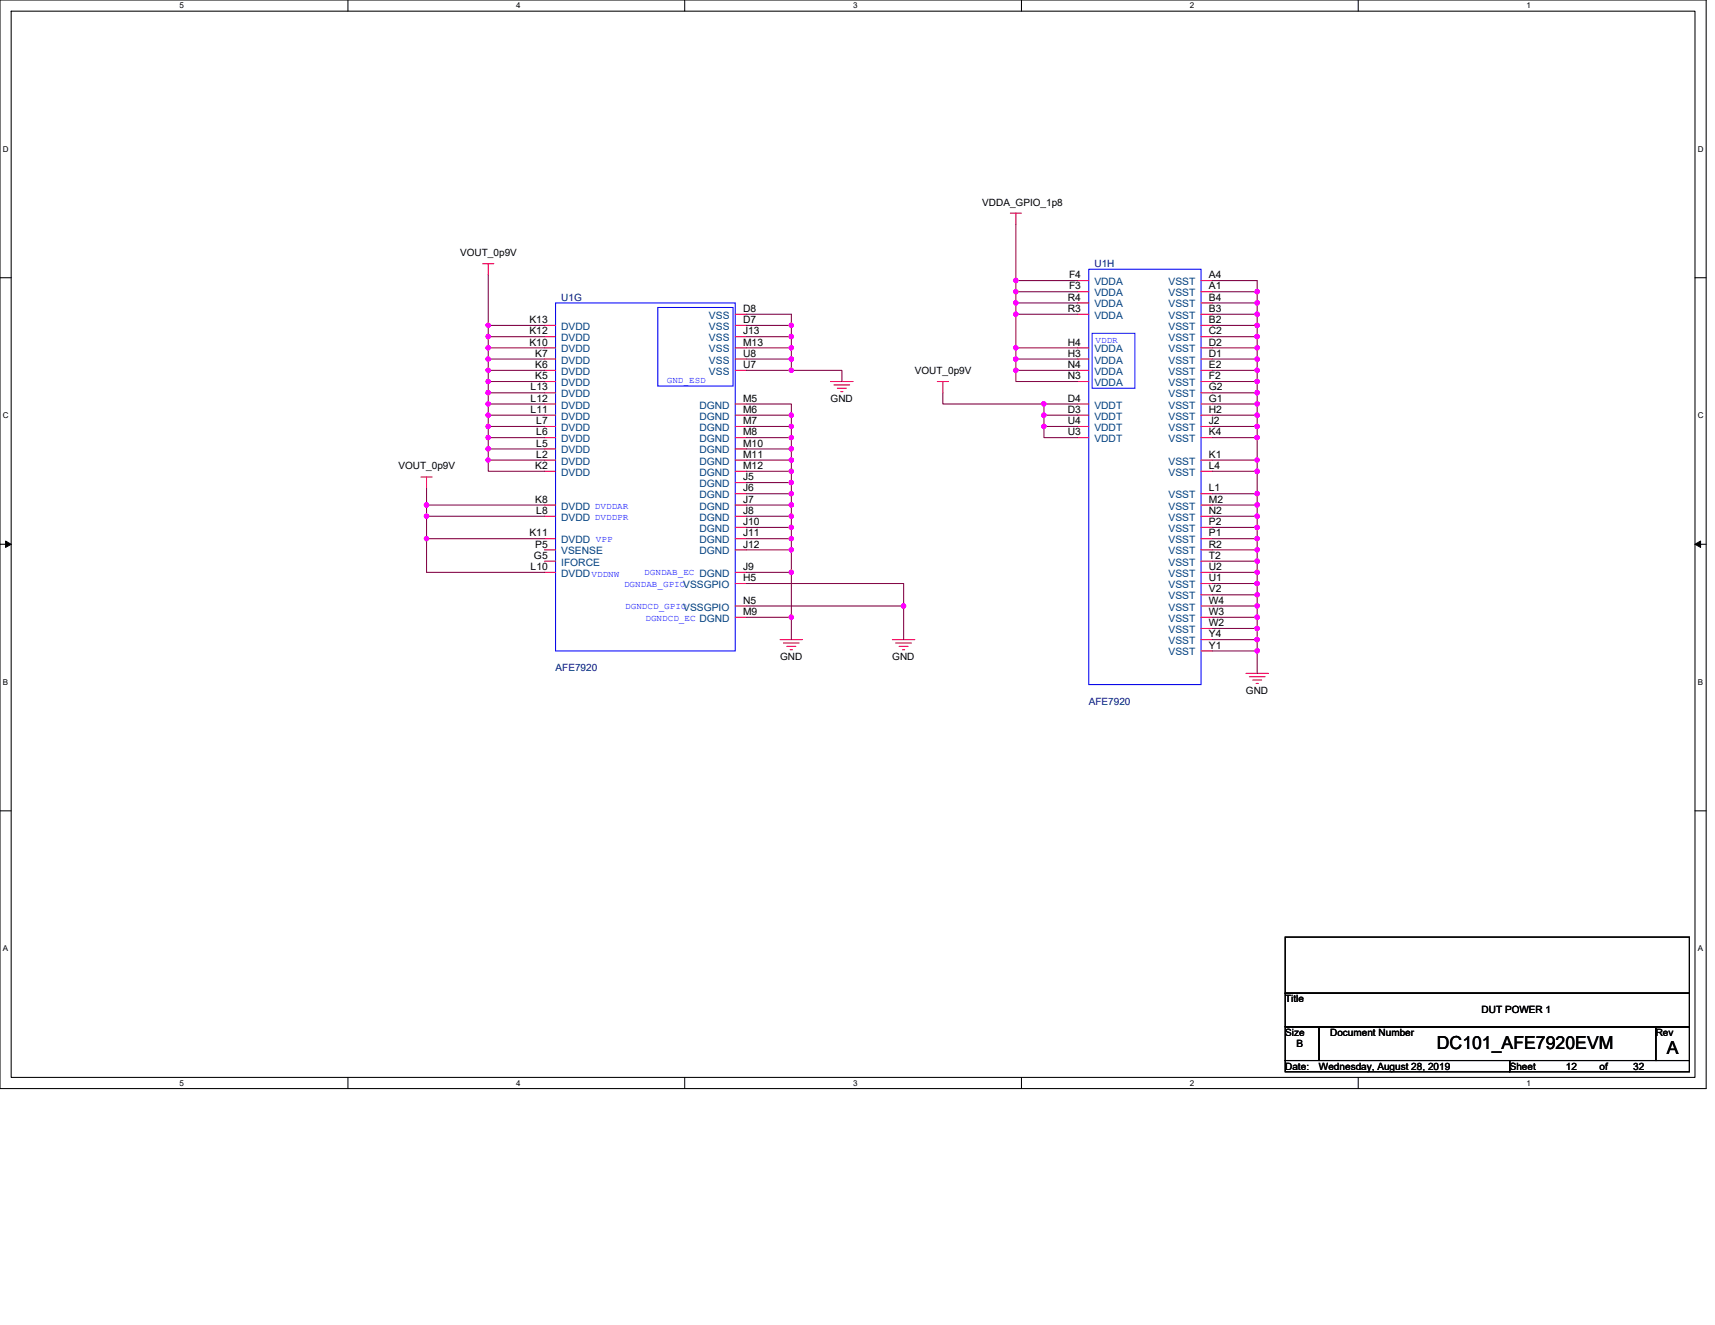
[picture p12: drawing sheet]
<svg xmlns="http://www.w3.org/2000/svg" width="279mm" height="216mm" viewBox="0 0 279 216" stroke-linecap="round" stroke-linejoin="round" font-family="sans-serif">
<path d="M0 0h278v177.4h-278zM1.8 1.8h274.3v173.8h-274.3z" fill="none" stroke="#000" stroke-width=".17"/>
<g fill="#fff">
<path d="M29.3 .2h.7v1.5h-.7z"/>
<path d="M29.3 175.7h.7v1.5h-.7z"/>
</g>
<path d="M56.7 0v1.8M56.7 175.6v1.8" fill="none" stroke="#000" stroke-width=".17"/>
<g fill="#fff">
<path d="M84.1 .2h.7v1.5h-.7z"/>
<path d="M84.1 175.7h.7v1.5h-.7z"/>
</g>
<path d="M111.5 0v1.8M111.5 175.6v1.8" fill="none" stroke="#000" stroke-width=".17"/>
<g fill="#fff">
<path d="M139 .2h.7v1.5h-.7z"/>
<path d="M139 175.7h.7v1.5h-.7z"/>
</g>
<path d="M166.4 0v1.8M166.4 175.6v1.8" fill="none" stroke="#000" stroke-width=".17"/>
<g fill="#fff">
<path d="M193.8 .2h.8v1.5h-.8z"/>
<path d="M193.8 175.7h.8v1.5h-.8z"/>
</g>
<path d="M221.3 0v1.8M221.3 175.6v1.8" fill="none" stroke="#000" stroke-width=".17"/>
<g fill="#fff">
<path d="M248.7 .2h.7v1.5h-.7z"/>
<path d="M248.7 175.7h.7v1.5h-.7z"/>
<path d="M.5 23.5h.9v1.5h-.9z"/>
<path d="M276.6 23.5h1v1.5h-1z"/>
<path d="M.5 67h.9v1.4h-.9z"/>
<path d="M276.6 67h1v1.4h-1z"/>
</g>
<path d="M0 45.3h1.8M276.1 45.3h1.9" fill="none" stroke="#000" stroke-width=".17"/>
<g fill="#fff">
<path d="M.5 110.4h.8v1.5h-.8z"/>
<path d="M276.6 110.4h.9v1.5h-.9z"/>
</g>
<path d="M0 88.7h1.8M276.1 88.7h1.9" fill="none" stroke="#000" stroke-width=".17"/>
<path d="M.9 88.2l.9 .5-.9 .5zM276.1 88.7l1-.5v1z" fill="#000" stroke="#000" stroke-width=".16"/>
<g fill="#fff">
<path d="M.5 153.8h.8v1.5h-.8z"/>
<path d="M276.6 153.8h.9v1.5h-.9z"/>
</g>
<path d="M0 132.1h1.8M276.1 132.1h1.9M209.4 152.7h65.8v9.1h-65.8zM209.4 161.8h65.8v5.5h-65.8zM209.4 167.3h5.5v5.5h-5.5zM209.4 172.8h36.6v1.8h-36.6zM214.9 167.3h54.8v5.5h-54.8zM246 172.8h29.2v1.8h-29.2zM269.7 167.3h5.5v5.5h-5.5z" fill="none" stroke="#000" stroke-width=".17"/>
<g fill="none" stroke="#f00" stroke-width=".17">
<path d="M164.6 34.7h1.8M165.5 34.7v1.9M78.6 43h1.9M79.5 43v1.8M88.7 53h1.8M88.7 54.9h1.8M88.7 56.7h1.8M88.7 58.5h1.8M119.8 51.2h1.8M119.8 53h1.8M119.8 54.9h1.8M119.8 56.7h1.8"/>
<path d="M119.8 58.5h1.8M175.6 45.7h1.8M175.6 47.5h1.8M175.6 49.4h1.8M175.6 51.2h1.8M175.6 56.7h1.8M175.6 58.5h1.8M195.7 45.7h1.8M195.7 47.5h1.8M195.7 49.4h1.8M195.7 51.2h1.8M195.7 53h1.8"/>
<path d="M195.7 54.9h1.8M195.7 56.7h1.8M195.7 58.5h1.8M68.6 77.7h1.8M69.5 77.7v1.8M88.7 60.3h1.8M88.7 62.2h1.8M88.7 64h1.8M88.7 65.8h1.8M88.7 67.6h1.8M88.7 69.5h1.8M88.7 71.3h1.8"/>
<path d="M88.7 73.2h1.8M88.7 75h1.8M88.7 76.8h1.8M119.8 78.6h1.8M119.8 76.8h1.8M119.8 75h1.8M119.8 73.2h1.8M119.8 71.3h1.8M119.8 69.5h1.8M119.8 67.6h1.8M119.8 65.8h1.8M119.8 60.3h1.8"/>
<path d="M135.3 62.2h3.7M135.9 62.7h2.5M136.4 63.3h1.5M137 63.8h.3M152.7 62.2h1.8M153.6 62.2v1.8M175.6 60.3h1.8M175.6 62.2h1.8M175.6 65.8h1.8M175.6 67.6h1.8M175.6 69.5h1.8M175.6 71.3h1.8"/>
<path d="M195.7 60.3h1.8M195.7 62.2h1.8M195.7 64h1.8M195.7 65.8h1.8M195.7 67.6h1.8M195.7 69.5h1.8M195.7 71.3h1.8M195.7 75h1.8M195.7 76.8h1.8M88.7 87.8h1.8M88.7 89.6h1.8M88.7 91.4h1.8"/>
<path d="M88.7 93.3h1.8M88.7 82.3h1.8M88.7 84.1h1.8M119.8 89.6h1.8M119.8 87.8h1.8M119.8 85.9h1.8M119.8 84.1h1.8M119.8 82.3h1.8M119.8 80.5h1.8M119.8 93.3h1.8M119.8 95.1h1.8M119.8 98.7h1.8"/>
<path d="M195.7 80.5h1.8M195.7 82.3h1.8M195.7 84.1h1.8M195.7 85.9h1.8M195.7 87.8h1.8M195.7 89.6h1.8M195.7 91.4h1.8M195.7 93.3h1.8M195.7 95.1h1.8M195.7 96.9h1.8M195.7 98.7h1.8M119.8 100.6h1.8"/>
<path d="M127.1 104.2h3.6M127.6 104.8h2.6M128.2 105.3h1.4M128.7 105.9h.4M145.4 104.2h3.6M145.9 104.8h2.6M146.5 105.3h1.4M147 105.9h.4M195.7 100.6h1.8M195.7 102.4h1.8M195.7 104.2h1.8M195.7 106.1h1.8"/>
<path d="M203 109.7h3.7M203.5 110.3h2.6M204.1 110.8h1.4M204.6 111.4h.4"/>
</g>
<path d="M90.5 49.4h29.3v56.7h-29.3zM107.2 50.1h12.2v12.8h-12.2zM177.4 43.9h18.3v67.6h-18.3zM177.9 54.3h7v9h-7z" fill="none" stroke="#00f" stroke-width=".17"/>
<g fill="none" stroke="#800040" stroke-width=".17">
<path d="M165.5 36.6v9.1h10.1M79.5 44.8v8.2h9.2M79.5 53v1.9h9.2M79.5 56.7h9.2M79.5 58.5h9.2M79.5 54.9v1.8M79.5 56.7v1.8M79.5 58.5v1.8M121.6 51.2h7.3v1.8M121.6 53h7.3M121.6 54.9h7.3M121.6 56.7h7.3"/>
<path d="M121.6 58.5h7.3M128.9 53v1.9M128.9 54.9v1.8M128.9 56.7v1.8M128.9 58.5v1.8M165.5 51.2h10.1M165.5 51.2v5.5M165.5 45.7v1.8M165.5 47.5h10.1M165.5 47.5v1.9M165.5 49.4h10.1M165.5 49.4v1.8"/>
<path d="M165.5 58.5h10.1M165.5 56.7v1.8M165.5 56.7h10.1M165.5 58.5v1.8M197.5 45.7h7.3v1.8M197.5 47.5h7.3M197.5 49.4h7.3M197.5 51.2h7.3M197.5 53h7.3M197.5 54.9h7.3M197.5 56.7h7.3M197.5 58.5h7.3"/>
<path d="M204.8 47.5v1.9M204.8 49.4v1.8M204.8 51.2v1.8M204.8 53v1.9M204.8 54.9v1.8M204.8 56.7v1.8M204.8 58.5v1.8M69.5 79.5v2.8M79.5 60.3h9.2M79.5 62.2h9.2M79.5 64h9.2M79.5 65.8h9.2"/>
<path d="M79.5 67.6h9.2M79.5 69.5h9.2M79.5 71.3h9.2M79.5 73.2h9.2M79.5 75h9.2M79.5 75v1.8h9.2M79.5 60.3v1.9M79.5 62.2v1.8M79.5 64v1.8M79.5 65.8v1.8M79.5 67.6v1.9M79.5 69.5v1.8"/>
<path d="M79.5 71.3v1.9M79.5 73.2v1.8M121.6 65.8h7.3v1.8M121.6 67.6h7.3M121.6 69.5h7.3M121.6 71.3h7.3M121.6 73.2h7.3M121.6 75h7.3M121.6 76.8h7.3M121.6 78.6h7.3M121.6 60.3h7.3M128.9 60.3h8.3v1.9"/>
<path d="M128.9 67.6v1.9M128.9 69.5v1.8M128.9 71.3v1.9M128.9 73.2v1.8M128.9 75v1.8M128.9 76.8v1.8M128.9 78.6v1.9M153.6 64v1.8h16.5M165.5 60.3h10.1M165.5 60.3v1.9h10.1M170.1 65.8v1.8h5.5M170.1 65.8h5.5"/>
<path d="M170.1 67.6v1.9h5.5M170.1 69.5v1.8h5.5M197.5 60.3h7.3M197.5 62.2h7.3M197.5 64h7.3M197.5 65.8h7.3M197.5 67.6h7.3M197.5 69.5h7.3M197.5 71.3h7.3M197.5 75h7.3M197.5 76.8h7.3M204.8 60.3v1.9"/>
<path d="M204.8 62.2v1.8M204.8 64v1.8M204.8 65.8v1.8M204.8 67.6v1.9M204.8 69.5v1.8M204.8 71.3v3.7M204.8 75v1.8M204.8 76.8v3.7M69.5 84.1v3.7M69.5 87.8v5.5h19.2M69.5 84.1h19.2M69.5 87.8h19.2"/>
<path d="M69.5 82.3v1.8M69.5 82.3h19.2M121.6 95.1h25.6v3.6M121.6 98.7h25.6M121.6 80.5h7.3M121.6 82.3h7.3M121.6 84.1h7.3M121.6 85.9h7.3M121.6 87.8h7.3M121.6 89.6h7.3M121.6 93.3h7.3M128.9 80.5v1.8"/>
<path d="M128.9 82.3v1.8M128.9 84.1v1.8M128.9 85.9v1.9M128.9 87.8v1.8M128.9 89.6v3.7M128.9 93.3v7.3M147.2 98.7v5.5M197.5 80.5h7.3M197.5 82.3h7.3M197.5 84.1h7.3M197.5 85.9h7.3M197.5 87.8h7.3"/>
<path d="M197.5 89.6h7.3M197.5 91.4h7.3M197.5 93.3h7.3M197.5 95.1h7.3M197.5 96.9h7.3M197.5 98.7h7.3M204.8 80.5v1.8M204.8 82.3v1.8M204.8 84.1v1.8M204.8 85.9v1.9M204.8 87.8v1.8M204.8 89.6v1.8"/>
<path d="M204.8 91.4v1.9M204.8 93.3v1.8M204.8 95.1v1.8M204.8 96.9v1.8M204.8 98.7v1.9M121.6 100.6h7.3M128.9 100.6v3.6M197.5 100.6h7.3M197.5 102.4h7.3M197.5 104.2h7.3M197.5 106.1h7.3M204.8 100.6v1.8"/>
<path d="M204.8 102.4v1.8M204.8 104.2v1.9M204.8 106.1v3.6"/>
</g>
<g fill="#f0f" stroke="#f0f" stroke-width=".17">
<circle cx="128.9" cy="69.5" r=".35"/>
<circle cx="128.9" cy="67.6" r=".36"/>
<circle cx="128.9" cy="73.1" r=".36"/>
<circle cx="128.9" cy="71.3" r=".35"/>
<circle cx="128.9" cy="75" r=".35"/>
<circle cx="128.9" cy="76.8" r=".36"/>
<circle cx="128.9" cy="80.4" r=".35"/>
<circle cx="128.9" cy="78.6" r=".35"/>
<circle cx="128.9" cy="84.1" r=".35"/>
<circle cx="128.9" cy="85.9" r=".36"/>
<circle cx="128.9" cy="82.3" r=".36"/>
<circle cx="128.9" cy="87.8" r=".35"/>
<circle cx="128.9" cy="93.2" r=".35"/>
<circle cx="128.9" cy="89.6" r=".35"/>
<circle cx="147.2" cy="98.7" r=".35"/>
<circle cx="128.9" cy="100.6" r=".36"/>
<circle cx="128.9" cy="54.8" r=".36"/>
<circle cx="128.9" cy="53" r=".35"/>
<circle cx="128.9" cy="58.5" r=".36"/>
<circle cx="128.9" cy="56.7" r=".35"/>
<circle cx="79.5" cy="53" r=".35"/>
<circle cx="79.5" cy="71.3" r=".35"/>
<circle cx="79.5" cy="73.1" r=".36"/>
<circle cx="79.5" cy="54.8" r=".36"/>
<circle cx="79.5" cy="58.5" r=".36"/>
<circle cx="79.5" cy="56.7" r=".35"/>
<circle cx="79.5" cy="60.3" r=".35"/>
<circle cx="79.5" cy="64" r=".36"/>
<circle cx="79.5" cy="62.2" r=".35"/>
<circle cx="79.5" cy="65.8" r=".35"/>
<circle cx="79.5" cy="69.5" r=".35"/>
<circle cx="79.5" cy="67.6" r=".36"/>
<circle cx="204.8" cy="47.5" r=".36"/>
<circle cx="204.8" cy="49.4" r=".36"/>
<circle cx="204.8" cy="53" r=".36"/>
<circle cx="204.8" cy="51.2" r=".36"/>
<circle cx="204.8" cy="56.7" r=".36"/>
<circle cx="204.8" cy="54.8" r=".36"/>
<circle cx="204.8" cy="58.5" r=".36"/>
<circle cx="204.8" cy="60.3" r=".36"/>
<circle cx="204.8" cy="71.3" r=".36"/>
<circle cx="204.8" cy="62.2" r=".36"/>
<circle cx="204.8" cy="65.8" r=".36"/>
<circle cx="204.8" cy="64" r=".36"/>
<circle cx="204.8" cy="69.5" r=".36"/>
<circle cx="204.8" cy="67.6" r=".36"/>
<circle cx="204.8" cy="80.4" r=".36"/>
<circle cx="204.8" cy="82.3" r=".36"/>
<circle cx="204.8" cy="76.8" r=".36"/>
<circle cx="204.8" cy="75" r=".36"/>
<circle cx="204.8" cy="85.9" r=".36"/>
<circle cx="204.8" cy="84.1" r=".36"/>
<circle cx="204.8" cy="87.8" r=".36"/>
<circle cx="204.8" cy="93.2" r=".36"/>
<circle cx="204.8" cy="96.9" r=".36"/>
<circle cx="204.8" cy="91.4" r=".36"/>
<circle cx="204.8" cy="89.6" r=".36"/>
<circle cx="204.8" cy="95.1" r=".36"/>
<circle cx="204.8" cy="100.6" r=".36"/>
<circle cx="204.8" cy="98.7" r=".36"/>
<circle cx="204.8" cy="102.4" r=".36"/>
<circle cx="204.8" cy="104.2" r=".36"/>
<circle cx="204.8" cy="106.1" r=".36"/>
<circle cx="165.5" cy="47.5" r=".35"/>
<circle cx="165.5" cy="45.7" r=".36"/>
<circle cx="165.5" cy="49.4" r=".36"/>
<circle cx="170.1" cy="65.8" r=".35"/>
<circle cx="170.1" cy="69.5" r=".35"/>
<circle cx="170.1" cy="67.6" r=".36"/>
<circle cx="165.5" cy="58.5" r=".36"/>
<circle cx="165.5" cy="56.7" r=".35"/>
<circle cx="165.5" cy="60.3" r=".35"/>
<circle cx="69.5" cy="82.3" r=".36"/>
<circle cx="79.5" cy="75" r=".35"/>
<circle cx="165.5" cy="51.2" r=".35"/>
<circle cx="128.9" cy="60.3" r=".35"/>
<circle cx="69.5" cy="84.1" r=".35"/>
<circle cx="69.5" cy="87.8" r=".35"/>
</g>
<g font-size="2.9">
<text x="234.1" y="170.9">DC101_AFE7920EVM</text>
<text x="271.6" y="171.8">A</text>
</g>
<g font-size="1.7">
<text x="174.2" y="45.3">F4</text>
<text x="174.2" y="47.2">F3</text>
<text x="196.9" y="45.3">A4</text>
<text x="196.9" y="47.2">A1</text>
<text x="86.3" y="52.6">K13</text>
<text x="121.1" y="50.8">D8</text>
<text x="121.1" y="52.6">D7</text>
<text x="174" y="49">R4</text>
<text x="174" y="50.8">R3</text>
<text x="196.9" y="49">B4</text>
<text x="196.9" y="50.8">B3</text>
<text x="196.9" y="52.6">B2</text>
<text x="86.3" y="54.5">K12</text>
<text x="86.3" y="56.3">K10</text>
<text x="87.2" y="58.1">K7</text>
<text x="87.2" y="60">K6</text>
<text x="121.1" y="54.5">J13</text>
<text x="121.1" y="56.3">M13</text>
<text x="121.1" y="58.1">U8</text>
<text x="121.1" y="60">U7</text>
<text x="174" y="56.3">H4</text>
<text x="174" y="58.1">H3</text>
<text x="174" y="60">N4</text>
<text x="196.9" y="54.5">C2</text>
<text x="196.9" y="56.3">D2</text>
<text x="196.9" y="58.1">D1</text>
<text x="196.9" y="60">E2</text>
<text x="86.4" y="63.6">L13</text>
<text x="86.4" y="65.4">L12</text>
<text x="87.2" y="61.8">K5</text>
<text x="121.1" y="65.4">M5</text>
<text x="174" y="61.8">N3</text>
<text x="174" y="65.4">D4</text>
<text x="196.9" y="61.8">F2</text>
<text x="196.9" y="63.6">G2</text>
<text x="196.9" y="65.4">G1</text>
<text x="86.4" y="67.3">L11</text>
<text x="87.4" y="69.1">L7</text>
<text x="87.4" y="70.9">L6</text>
<text x="121.1" y="70.9">M8</text>
<text x="121.1" y="69.1">M7</text>
<text x="121.1" y="67.3">M6</text>
<text x="174" y="67.3">D3</text>
<text x="174" y="69.1">U4</text>
<text x="174" y="70.9">U3</text>
<text x="196.9" y="67.3">H2</text>
<text x="196.9" y="69.1">J2</text>
<text x="196.9" y="70.9">K4</text>
<text x="87.2" y="76.4">K2</text>
<text x="87.4" y="72.8">L5</text>
<text x="87.4" y="74.6">L2</text>
<text x="121.1" y="76.4">M12</text>
<text x="121.1" y="74.6">M11</text>
<text x="121.1" y="72.8">M10</text>
<text x="196.9" y="74.6">K1</text>
<text x="196.9" y="76.4">L4</text>
<text x="87.2" y="81.9">K8</text>
<text x="87.4" y="83.7">L8</text>
<text x="121.1" y="83.7">J8</text>
<text x="121.1" y="81.9">J7</text>
<text x="121.1" y="80.1">J6</text>
<text x="121.1" y="78.3">J5</text>
<text x="196.9" y="80.1">L1</text>
<text x="196.9" y="81.9">M2</text>
<text x="196.9" y="83.7">N2</text>
<text x="86.3" y="87.4">K11</text>
<text x="87.2" y="89.2">P5</text>
<text x="121.1" y="89.2">J12</text>
<text x="121.1" y="87.4">J11</text>
<text x="121.1" y="85.6">J10</text>
<text x="196.9" y="85.6">P2</text>
<text x="196.9" y="87.4">P1</text>
<text x="196.9" y="89.2">R2</text>
<text x="86.4" y="92.9">L10</text>
<text x="87" y="91.1">G5</text>
<text x="121.1" y="94.7">H5</text>
<text x="121.1" y="92.9">J9</text>
<text x="196.9" y="91.1">T2</text>
<text x="196.9" y="92.9">U2</text>
<text x="196.9" y="94.7">U1</text>
<text x="121.1" y="98.4">N5</text>
<text x="121.1" y="100.2">M9</text>
<text x="196.9" y="96.5">V2</text>
<text x="196.9" y="98.4">W4</text>
<text x="196.9" y="100.2">W3</text>
<text x="196.9" y="102">W2</text>
<text x="196.9" y="103.8">Y4</text>
<text x="196.9" y="105.7">Y1</text>
</g>
<g font-size="1.7" fill="#004080">
<text x="178.3" y="46.5">VDDA</text>
<text x="190.4" y="46.5">VSST</text>
<text x="91.4" y="53.8">DVDD</text>
<text x="115.5" y="51.9">VSS</text>
<text x="115.5" y="53.8">VSS</text>
<text x="178.3" y="48.3">VDDA</text>
<text x="178.3" y="50.1">VDDA</text>
<text x="178.3" y="51.9">VDDA</text>
<text x="190.4" y="48.3">VSST</text>
<text x="190.4" y="50.1">VSST</text>
<text x="190.4" y="51.9">VSST</text>
<text x="190.4" y="53.8">VSST</text>
<text x="91.4" y="55.6">DVDD</text>
<text x="91.4" y="57.4">DVDD</text>
<text x="91.4" y="59.2">DVDD</text>
<text x="115.5" y="55.6">VSS</text>
<text x="115.5" y="57.4">VSS</text>
<text x="115.5" y="59.2">VSS</text>
<text x="178.3" y="57.4">VDDA</text>
<text x="178.3" y="59.2">VDDA</text>
<text x="190.4" y="55.6">VSST</text>
<text x="190.4" y="57.4">VSST</text>
<text x="190.4" y="59.2">VSST</text>
<text x="91.4" y="61.1">DVDD</text>
<text x="91.4" y="62.9">DVDD</text>
<text x="91.4" y="64.7">DVDD</text>
<text x="115.5" y="61.1">VSS</text>
<text x="178.3" y="61.1">VDDA</text>
<text x="178.3" y="62.9">VDDA</text>
<text x="190.4" y="61.1">VSST</text>
<text x="190.4" y="62.9">VSST</text>
<text x="190.4" y="64.7">VSST</text>
<text x="91.4" y="66.6">DVDD</text>
<text x="91.4" y="68.4">DVDD</text>
<text x="91.4" y="70.2">DVDD</text>
<text x="113.9" y="70.2">DGND</text>
<text x="113.9" y="68.4">DGND</text>
<text x="113.9" y="66.6">DGND</text>
<text x="178.3" y="66.6">VDDT</text>
<text x="178.3" y="68.4">VDDT</text>
<text x="178.3" y="70.2">VDDT</text>
<text x="190.4" y="66.6">VSST</text>
<text x="190.4" y="68.4">VSST</text>
<text x="190.4" y="70.2">VSST</text>
<text x="91.4" y="72.1">DVDD</text>
<text x="91.4" y="73.9">DVDD</text>
<text x="91.4" y="75.7">DVDD</text>
<text x="91.4" y="77.5">DVDD</text>
<text x="113.9" y="77.5">DGND</text>
<text x="113.9" y="75.7">DGND</text>
<text x="113.9" y="73.9">DGND</text>
<text x="113.9" y="72.1">DGND</text>
<text x="178.3" y="72.1">VDDT</text>
<text x="190.4" y="72.1">VSST</text>
<text x="190.4" y="75.7">VSST</text>
<text x="190.4" y="77.5">VSST</text>
<text x="91.4" y="83">DVDD</text>
<text x="113.9" y="83">DGND</text>
<text x="113.9" y="81.2">DGND</text>
<text x="113.9" y="79.4">DGND</text>
<text x="190.4" y="81.2">VSST</text>
<text x="190.4" y="83">VSST</text>
<text x="91.4" y="88.5">DVDD</text>
<text x="91.4" y="84.9">DVDD</text>
<text x="113.9" y="88.5">DGND</text>
<text x="113.9" y="86.7">DGND</text>
<text x="113.9" y="84.9">DGND</text>
<text x="190.4" y="84.9">VSST</text>
<text x="190.4" y="86.7">VSST</text>
<text x="190.4" y="88.5">VSST</text>
<text x="91.4" y="90.3">VSENSE</text>
<text x="91.4" y="92.2">IFORCE</text>
<text x="91.4" y="94">DVDD</text>
<text x="113.9" y="90.3">DGND</text>
<text x="190.4" y="90.3">VSST</text>
<text x="190.4" y="92.2">VSST</text>
<text x="190.4" y="94">VSST</text>
<text x="190.4" y="95.8">VSST</text>
<text x="190.4" y="97.7">VSST</text>
<text x="190.4" y="99.5">VSST</text>
<text x="190.4" y="101.3">VSST</text>
<text x="190.4" y="103.1">VSST</text>
<text x="190.4" y="105">VSST</text>
<text x="190.4" y="106.8">VSST</text>
</g>
<g font-size="1.6">
<text x="160" y="33.5">VDDA_GPIO_1p8</text>
<text x="75" y="41.7">VOUT_0p9V</text>
<text x="135.3" y="65.5">GND</text>
<text x="149" y="60.9">VOUT_0p9V</text>
<text x="64.9" y="76.5">VOUT_0p9V</text>
<text x="127.1" y="107.5">GND</text>
<text x="145.4" y="107.5">GND</text>
<text x="203" y="113">GND</text>
<text x="209.4" y="163.3">Title</text>
<text x="241.4" y="165.1">DUT POWER 1</text>
<text x="209.4" y="168.8">Size</text>
<text x="211.2" y="170.6">B</text>
<text x="216.7" y="168.8">Document Number</text>
<text x="269.7" y="168.8">Rev</text>
<text x="209.4" y="174.3">Date:</text>
<text x="214.9" y="174.3">Wednesday, August 28, 2019</text>
<text x="246" y="174.3">Sheet</text>
<text x="255.1" y="174.3">12</text>
<text x="260.6" y="174.3">of</text>
<text x="266.1" y="174.3">32</text>
</g>
<g font-size="1.6" fill="#000080">
<text x="178.3" y="43.5">U1H</text>
<text x="91.4" y="49">U1G</text>
<text x="90.5" y="109.4">AFE7920</text>
<text x="177.4" y="114.9">AFE7920</text>
</g>
<g font-size="1.5" fill="#00f">
<text x="178.5" y="55.8">VDDR</text>
<text x="108.6" y="62.4">GND_ESD</text>
<text x="96.9" y="82.9">DVDDAR</text>
<text x="96.9" y="84.7">DVDDPR</text>
<text x="97.1" y="88.4">VPP</text>
<text x="96.4" y="94.1">VDDNW</text>
<text x="101.7" y="95.7">DGNDAB_GPIOVSSGPIO</text>
<text x="105" y="93.7">DGNDAB_EC DGND</text>
<text x="101.9" y="99.2">DGNDCD_GPIOVSSGPIO</text>
<text x="105.2" y="101.2">DGNDCD_EC DGND</text>
</g>
<g font-size="1.3">
<text x="29.3" y="1.4">5</text>
<text x="84.1" y="1.4">4</text>
<text x="139" y="1.4">3</text>
<text x="193.8" y="1.4">2</text>
<text x="248.7" y="1.4">1</text>
<text x=".5" y="24.7">D</text>
<text x="276.6" y="24.7">D</text>
<text x=".5" y="68.2">C</text>
<text x="276.6" y="68.2">C</text>
<text x=".5" y="111.6">B</text>
<text x="276.6" y="111.6">B</text>
<text x=".5" y="155">A</text>
<text x="276.6" y="155">A</text>
<text x="29.3" y="176.9">5</text>
<text x="84.1" y="176.9">4</text>
<text x="139" y="176.9">3</text>
<text x="193.8" y="176.9">2</text>
<text x="248.7" y="176.9">1</text>
</g>
</svg>
